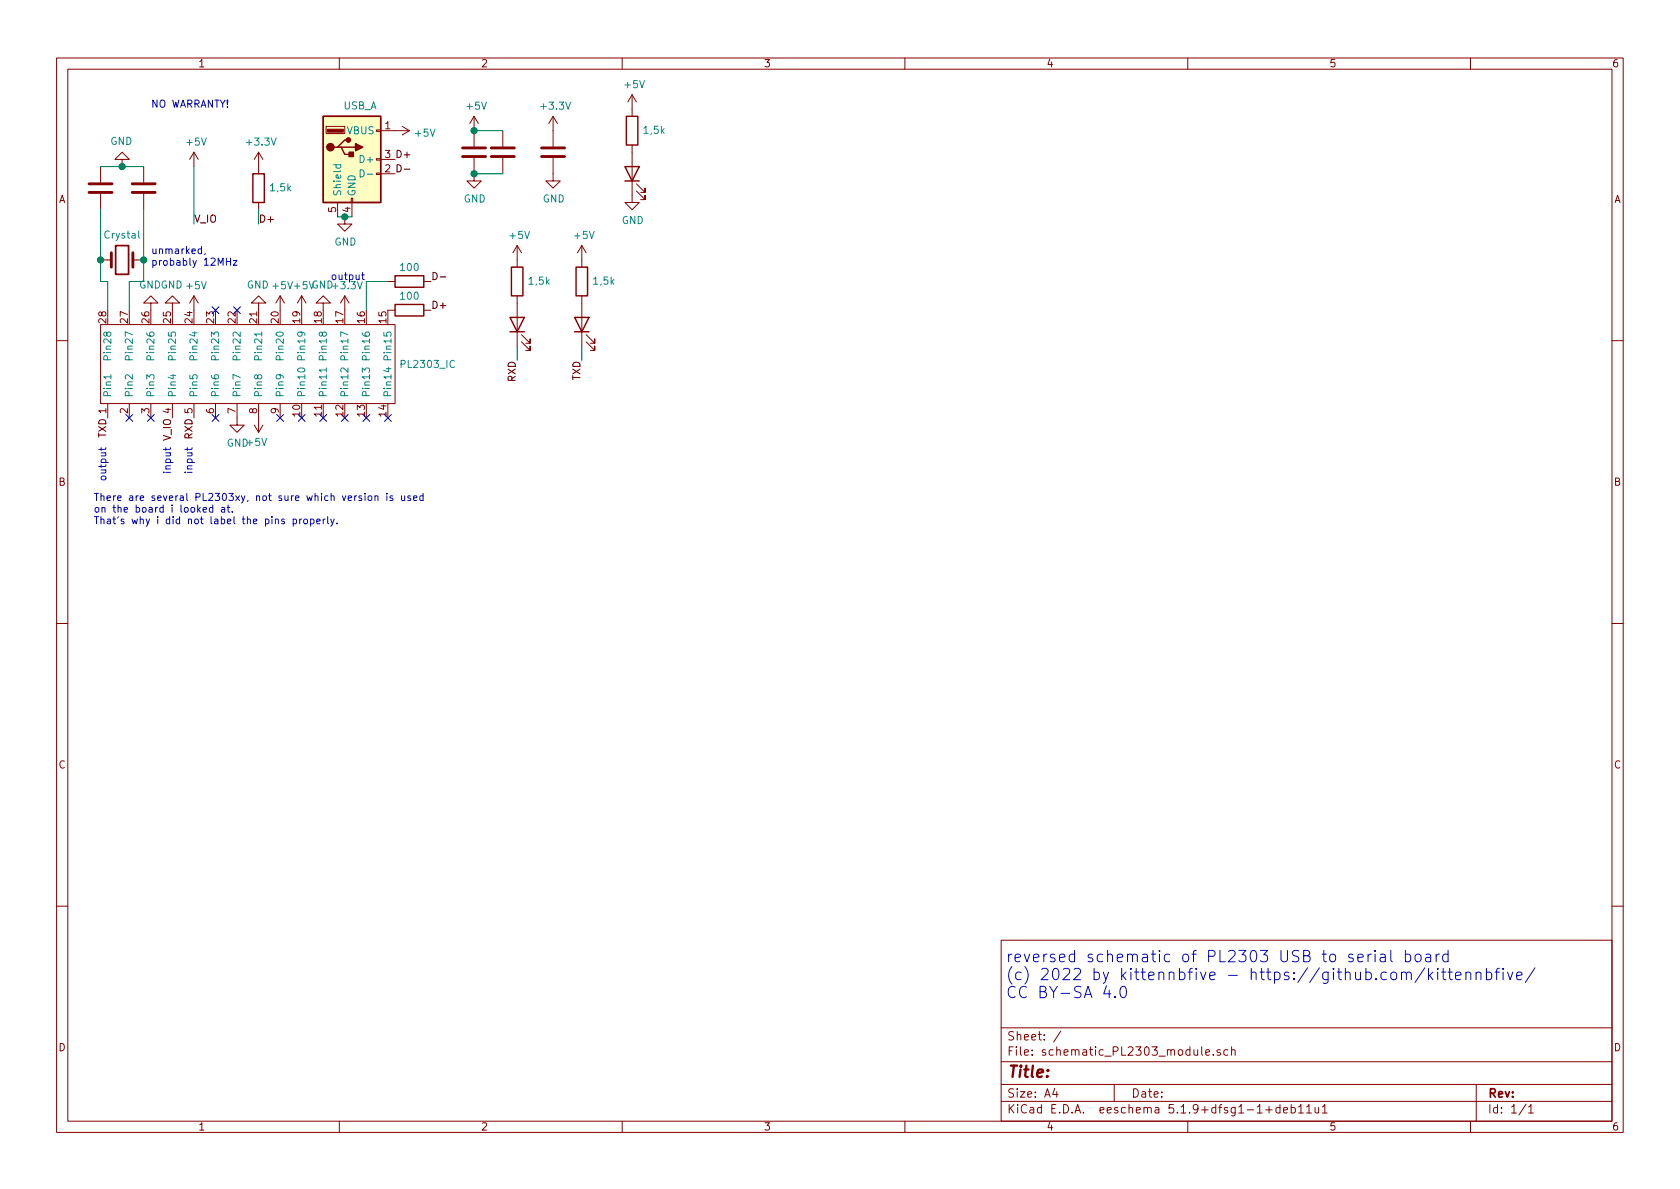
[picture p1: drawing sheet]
<svg xmlns="http://www.w3.org/2000/svg" width="297mm" height="210mm" viewBox="0 0 297 210" stroke-linecap="round" stroke-linejoin="round" font-family="sans-serif">
<g fill="none" stroke="#840000" stroke-width=".18">
<path d="M10 10.3h277v189.9h-277zM12 12.2h273v186.1h-273zM60 10.3v1.9M110 10.3v1.9M111.8 16.8v3.8M111.8 16.8l-.8 1.2M111.8 16.8l.7 1.2M160 10.3v1.9M210 10.3v1.9M260 10.3v1.9M17.8 29.5v2.8M17.8 34.3v2.8"/>
<path d="M21.6 28.2h1.3l-1.3-1.3-1.3 1.3h1.3v1.3M25.4 29.5v2.8M25.4 34.3v2.8M34.3 26.9v2.6M34.3 26.9l-.8 1.3M34.3 26.9l.8 1.3M45.7 26.9v3.8M45.7 35.8v1.3M45.7 26.9l-.7 1.3M45.7 26.9l.8 1.3M57.7 22.3h3.3v1.3h-3.3zM59.7 35.8v2.5"/>
<path d="M61 38.3v1.3h1.2l-1.2 1.3-1.3-1.3h1.3M62.1 35h.3v.8h-.3zM62.2 35.8v2.5M66.5 30.6h.8v.3h-.8zM66.5 28.1h.8v.2h-.8zM66.5 23h.8v.2h-.8zM67.3 23.1h5.1M67.3 30.7h2.5M67.3 28.2h2.5M71.1 22.3l1.3 .8M72.4 23.1l-1.3 .8M83.8 27.9v4.1h1.3l-1.3 1.3-1.3-1.3h1.3"/>
<path d="M83.8 20.6v5.3M83.8 20.6l-.7 1.2M83.8 20.6l.8 1.2M88.9 23.1v2.8M88.9 27.9v2.8M97.8 27.9v4.1h1.3l-1.3 1.3-1.3-1.3h1.3M97.8 20.6v5.3M97.8 20.6l-.8 1.2M97.8 20.6l.8 1.2M111.8 25.6v10.2h1.2l-1.2 1.3-1.3-1.3h1.3M112.5 33.8l1.5 1.5v-.8v.8h-.7M112.5 32.5l1.5 1.5v-.7v.7h-.7"/>
<path d="M17.8 57.4h52v14h-52zM17.8 46h1.9M23.5 46h1.9M26.7 53.6h1.2l-1.2-1.3-1.3 1.3h1.3v1.3M30.5 53.6h1.2l-1.2-1.3-1.3 1.3h1.3v1.3M34.3 52.3v2.6M34.3 52.3l-.8 1.3M34.3 52.3l.8 1.3M45.7 53.6h1.3l-1.3-1.3-1.3 1.3h1.3v1.3M49.5 52.3v2.6M49.5 52.3l-.7 1.3M49.5 52.3l.8 1.3"/>
<path d="M53.3 52.3l-.7 1.3M53.3 52.3v2.6M53.3 52.3l.8 1.3M57.1 53.6h1.3l-1.3-1.3-1.2 1.3h1.2v1.3M61 52.3l-.8 1.3M61 52.3v2.6M61 52.3l.7 1.3M68.6 49.8h1.2M68.6 54.9h1.2M74.9 49.8h1.3M74.9 54.9h1.3M91.4 43.4v3.8"/>
<path d="M91.4 52.3v8.9M91.4 43.4l-.7 1.3M91.4 43.4l.8 1.3M92.2 59.2l1.5 1.5v-.8v.8h-.7M102.9 43.4v3.8M102.9 52.3v8.9M102.9 43.4l-.8 1.3M102.9 43.4l.7 1.3M103.6 59.2l1.6 1.5v-.8v.8h-.8M10 60.2h2M19 71.4v2.5M22.9 71.4v2.5"/>
<path d="M26.7 71.4v2.5M30.5 71.4v2.5M34.3 71.4v2.5M38.1 71.4v2.5M41.9 71.4v3.8h1.3l-1.3 1.2-1.3-1.2h1.3M45 75.2l.7 1.2M45.7 71.4v5M46.5 75.2l-.8 1.2M49.5 71.4v2.5M92.2 60.4l1.5 1.6v-.8v.8h-.7M103.6 60.4l1.6 1.6v-.8v.8h-.8M285 60.2h2"/>
<path d="M10 110.3h2M285 110.3h2M10 160.2h2M177 166.3h108v32h-108zM285 160.2h2M60 198.3v1.9M110 198.3v1.9M160 198.3v1.9M177 194.8h108M177 191.8h108M177 187.8h108M177 181.8h108"/>
<path d="M186.5 192.5l-.4 1h1M186.8 193v1M187.6 182.3l-1.3 2M197 191.8v3M210 198.3v1.9M213.2 186.1l.7-.1-.1-.3-.4-.1-.2 .2 .1 .7h.5M214.5 186.5v.1M215.7 185.7a.37 .37 0 0 0-.5 .1v.2l.5 .2 .1 .1-.2 .3-.4-.1M217.1 185.7l-.4-.1-.3 .3 .1 .6 .2 .1 .4-.1M217.8 185.7a.37 .37 0 0 1 .6 .1v.8M217.8 185.1v1.5M223.8 196.3h1.1"/>
<path d="M224.4 195.7v1.1M226.3 195.9l-.4-.1-.3 .3 .1 .6 .2 .1 .4-.1M226.3 195.3v1.5M226.9 196.3l.8-.1-.1-.3-.4-.1-.3 .2 .1 .7h.6M228.3 195.9l.4-.1 .3 .3v.6l-.3 .1-.4-.1M228.3 195.3v1.5M229.6 195.8l.4-.5v1.5M229.6 196.8h.9M231 195.8l.4-.5v1.5M231 196.8h.9M232.5 195.8v.8a.37 .37 0 0 0 .6 .1M233.1 195.8v1"/>
<path d="M233.8 195.8l.4-.5v1.5M233.8 196.8h.8M260 198.3v1.9M261 191.8v6.5M269.8 195.2l-1.2 2M270.3 195.8l.4-.5v1.5M270.3 196.8h.8"/>
</g>
<path d="M15.7 34h4.1M15.7 32.5h4.1M23.4 34h4M23.4 32.5h4M81.8 27.7h4.1M81.8 26.2h4.1M86.9 27.7h4M86.9 26.2h4M95.8 27.7h4M95.8 26.2h4M19.7 44.7v2.5M23.5 44.7v2.5" fill="none" stroke="#840000" stroke-width=".51"/>
<g fill="none" stroke="#840000" stroke-width=".25">
<path d="M44.7 30.7h2v5.1h-2zM57.1 20.6h10.2v15.2h-10.2zM59.7 26h.6l.7 1.3h1.2M60.3 26h2.6M61.6 24.8h-.6l-1.3 1.2h-.6M110.5 29.5h2.5l-1.2 2.5zM110.5 32h2.5M110.7 20.6h2.1v5h-2.1zM69.8 48.8h5.1v2h-5.1zM69.8 53.8h5.1v2.1h-5.1zM90.2 56.1h2.5l-1.3 2.6zM90.2 58.7h2.5"/>
<path d="M90.4 47.2h2.1v5.1h-2.1zM101.6 56.1h2.5l-1.2 2.6zM101.6 58.7h2.5M101.9 47.2h2v5.1h-2z"/>
</g>
<path d="M57.1 20.6h10.2v15.2h-10.2z" fill="#ffffc2" stroke="#ffffc2" stroke-width=".18"/>
<g fill="#840000" stroke="#840000" stroke-width=".25">
<path d="M61.7 26.9h.8v.8h-.8z"/>
<path d="M62.9 25.4l1.2 .6-1.2 .7z"/>
<circle cx="58.4" cy="26" r=".63"/>
<circle cx="61.6" cy="24.8" r=".38"/>
</g>
<path d="M57.9 22.9h2.8v.5h-2.8z" fill="#840000" stroke="#840000" stroke-width=".18"/>
<g fill="none" stroke="#008484" stroke-width=".18">
<path d="M59 29.1h1.2M59.5 29.1l-.1 .4 .2 .2 .6-.1v-.5M63.7 30a.64 .64 0 0 1 .7 .7 .64 .64 0 0 1-.7 .6zM64.9 30.8h1M24.5 40.8v1.1l.2 .2M19 63.6l-.1-.6-.1-.1-.3 .1-.2 .1v.5h1.3M19.6 66.3v.7M22.8 63.6v-.6l-.2-.1-.3 .1-.2 .1v.5h1.3M23.4 66.3v.8l-.9-.8-.4 .2 .2 .5M26.6 63.6v-.6l-.2-.1-.3 .1-.1 .1v.5h1.2M30.4 63.6v-.6l-.2-.1-.3 .1-.1 .1v.5h1.2M30.6 66.2v.8l-.9-.3"/>
<path d="M33.6 66.3v.6l.6 .1-.1-.5 .2-.2h.3l.2 .2-.1 .5M34.2 63.6v-.6l-.2-.1-.3 .1-.1 .1v.5h1.2M38 63.6v-.6l-.2-.1-.3 .1-.1 .1v.5h1.3M41.9 63.6l-.1-.6-.2-.1-.3 .1-.1 .1v.5h1.3M42.5 66.7l-1.3-.5v.9M45.7 63.6l-.1-.6-.2-.1-.3 .1-.1 .1v.5h1.3M49.4 66.3l.2 .2v.4l-.2 .1-.5-.1-.1-.4 .1-.2a.84 .84 0 0 1 1.2 .3v.3M49.5 63.6l-.1-.6-.1-.1-.4 .1-.1 .1v.5h1.3M52.7 65.2a.75 .75 0 0 1 1.2 .3 .73 .73 0 0 1-1.3-.1zM53.3 63.6l-.1-.6-.1-.1-.3 .1-.2 .1v.5h1.3M57.1 63.6l-.1-.6-.1-.1-.3 .1-.2 .1v.5h1.3M57.7 65.4h-1.3l.4 .4"/>
<path d="M57.7 65.1v.7M60.9 63.6v-.6l-.2-.1-.3 .1-.2 .1v.5h1.3M61.5 65.1v.8l-.7-.8h-.2l-.4 .2 .2 .5M64.1 65.9v-.8l.4 .4 .2-.4h.5l.1 .2-.1 .6M64.7 63.6v-.6l-.2-.1-.3 .1-.1 .1v.5h1.2M68.3 65.2h.8M68.5 63.6v-.6l-.2-.1-.3 .1-.1 .1v.5h1.2M68.7 65v.8l-.9-.3"/>
</g>
<path d="M20.4 43.4h2.3v5.1h-2.3z" fill="none" stroke="#840000" stroke-width=".3"/>
<path d="M17.8 37.1v12.7h1.2v5.1M17.8 29.5h7.6M25.4 37.1v12.7h-2.5v5.1M34.3 29.5v10.1M45.7 37.1v2.5M59.7 38.3h2.5M83.8 23.1h5.1M83.8 30.7h5.1M68.6 49.8h-3.8v5.1M91.4 61.2v2.5M102.9 61.2v2.5" fill="none" stroke="#008400" stroke-width=".18"/>
<path d="M71.5 29.9h1M76.6 48.2a.64 .64 0 0 1 .7 .6 .64 .64 0 0 1-.7 .6zM77.8 49h1" fill="none" stroke="#000" stroke-width=".18"/>
<g fill="none" stroke="#0000c2" stroke-width=".18">
<path d="M35.6 44.1l-.3-.1-.3 .2 .1 .6h.5M35.6 43.6v1.3M36.3 44.8l-.1 .2M40 46.2h.8M40.8 45.6v1.3M41.2 46.1h.7l-.7 .8h.7M63.9 48.6h.5M64.1 48.2v1.1l.3 .1M35.9 90.1l.6-.1v-.2l-.4-.1-.2 .2 .1 .6h.5M37.6 89.8l-.3-.1-.3 .3 .1 .5h.5M37.6 89.3v1.3M39.2 89.8h.5v.8"/>
<path d="M39.7 90l-.4 .1-.2 .2 .1 .2h.5M40.2 89.7h.4M40.3 89.3v1.1l.3 .2M41.1 90.4v.2M51.8 91.8h.4l.2 .2-.1 .6h-.5M51.8 91.8v1.3M53 91.8v.8M53.3 91.8l-.3 .2M53.8 91.8h.3l.3 .2-.1 .6h-.4l-.2-.2zM54.9 91.8h.4l.2 .2-.1 .6h-.5M54.9 91.8v1.3M56 92.2l.6-.1-.1-.3h-.3l-.2 .2 .1 .6h.4"/>
<path d="M57.1 91.8v.8M57.5 91.8l-.4 .2M57.9 91.4v1.1l.2 .1M58.5 91.8l.3 .8M59.1 91.8l-.4 1.1-.2 .2M59.6 92.5v.1M63.9 87.7h-.3l-.2 .2 .1 .1 .4 .2v.3h-.5M64.5 87.2v.2M64.5 87.7v.8M65.1 87.8l.2-.1 .4 .1v.5l-.1 .2h-.3l-.2-.1zM66.3 87.8l.2-.1h.3v.8M66.3 87.7v.8"/>
<path d="M68.4 87.2v.2M68.4 87.7v.8M69.4 87.7h-.3l-.2 .2 .1 .1 .4 .2v.3h-.5M71 87.7l.1 .8h.3l.2-.1M71.6 87.7v.8M72.6 87.7h-.3l-.2 .2 .1 .1 .4 .2v.3h-.5M73.1 88.1l.6-.1v-.3h-.4l-.2 .2 .1 .6h.5M74.8 87.7h-.4l-.2 .2 .1 .6h.5M74.8 87.2v1.3M197.2 176.2l.1 .1-.1 .1v-.2v.2M198.2 174.6a.49 .49 0 0 1 .5-.2 .49 .49 0 0 1 .4 .4 1.18 1.18 0 0 1-.4 1.6h-.2a1.23 1.23 0 0 1-.3-1.8zM241.9 168.7v1.4"/>
<path d="M242.5 168.7l-.4 .1-.2 .3M243.1 168.1l-.1 .1h.2l-.1-.1v.1M243.1 168.7v1.4M244.1 168.8l.2-.1 .6 .1v1.3M244.9 169.2l-.6 .1a.39 .39 0 0 0-.3 .4 .39 .39 0 0 0 .3 .4l.6-.1M245.9 168.1v1.7l.3 .3M247.8 172.1a.5 .5 0 0 1 .9 .1v1M248.5 168.8l.5-.1 .4 .4v.6l-.1 .3-.3 .1-.5-.1M248.5 168.1v2M248.7 172.2l.2-.3 .5 .1 .1 1.2M250.4 168.8a.54 .54 0 0 1 .9 .3v.6a.55 .55 0 0 1-.6 .4 .55 .55 0 0 1-.5-.4v-.6zM251.9 171.1l-1.7 2.6"/>
<path d="M252.1 168.8l.2-.1 .6 .1 .1 1.3M252.6 171.2v2M252.8 172.5l.5 .7M253 169.2l-.7 .1a.39 .39 0 0 0-.3 .4 .39 .39 0 0 0 .3 .4l.7-.1M253.3 171.9l-.7 .8M253.9 168.7v1.4M254.2 171.2l-.1 .1h.2l-.1-.1v.2M254.2 171.9v1.3M254.5 168.7l-.4 .1-.2 .3M254.9 171.9h.8M255.2 171.2v1.7l.1 .2 .4 .1M256 168.8l-.6-.1-.3 .4v.6l.2 .3 .1 .1 .6-.1"/>
<path d="M256 168.1v2M256 171.9h.8M256.3 171.2v1.7l.1 .2 .4 .1M257.4 172.6l.9-.2-.1-.4-.5-.1-.3 .3 .1 .9 .2 .1 .5-.1M259.2 172.1a.49 .49 0 0 1 .8 .1v1M259.2 171.9v1.3M261 172.1a.5 .5 0 0 1 .8 .1v1M261 171.9v1.3M262.8 172l.6-.1 .4 .4v.6l-.2 .2-.2 .1-.6-.1M262.8 171.2v2M264.3 171.9h.8M265.1 171.2l-.4 .1-.1 .2v1.7"/>
<path d="M265.8 171.2l-.1 .1h.2l-.1-.1v.2M265.8 171.9v1.3M266.5 171.9l.5 1.3 .5-1.3M268.2 172.6l.9-.2-.1-.4-.5-.1-.3 .3v.9l.3 .1 .5-.1M271.4 171.1l-1.7 2.6"/>
</g>
<g fill="#008400" stroke="#008400" stroke-width=".25">
<circle cx="83.8" cy="30.7" r=".51"/>
<circle cx="17.8" cy="46" r=".51"/>
<circle cx="21.6" cy="29.5" r=".51"/>
<circle cx="25.4" cy="46" r=".51"/>
<circle cx="61" cy="38.3" r=".51"/>
<circle cx="83.8" cy="23.1" r=".51"/>
</g>
<g fill="none" stroke="#000084" stroke-width=".18">
<path d="M37.5 54.2l1.2 1.3M38.7 54.2l-1.2 1.3M41.3 54.2l1.2 1.3M42.5 54.2l-1.2 1.3M22.3 73.3l1.2 1.2M23.5 73.3l-1.2 1.2M26.1 73.3l1.2 1.2M27.3 73.3l-1.2 1.2M37.5 73.3l1.2 1.2M38.7 73.3l-1.2 1.2M48.9 73.3l1.2 1.2M50.1 73.3l-1.2 1.2"/>
<path d="M52.7 73.3l1.2 1.2M53.9 73.3l-1.2 1.2M56.5 73.3l1.3 1.2M57.8 73.3l-1.3 1.2M60.4 73.3l1.2 1.2M61.6 73.3l-1.2 1.2M64.2 73.3l1.2 1.2M65.4 73.3l-1.2 1.2M68 73.3l1.2 1.2M69.2 73.3l-1.2 1.2"/>
</g>
<g font-size="2.8" fill="#0000c2">
<text x="177.8" y="170.2">reversed schematic of PL2303 USB to serial board</text>
<text x="177.8" y="173.3">(c) 2022 by kittennbfive - https://github.com/kittennbfive/</text>
<text x="177.8" y="176.5">CC BY-SA 4.0</text>
</g>
<text font-size="2.8" fill="#840000" x="178" y="190.5">Title:</text>
<g font-size="2.1" fill="#840000">
<text x="178" y="184">Sheet: /</text>
<text x="178" y="186.7">File: schematic_PL2303_module.sch</text>
<text x="178" y="196.9">KiCad E.D.A. eeschema 5.1.9+dfsg1-1+deb11u1</text>
<text x="178" y="194.1">Size: A4</text>
<text x="200" y="194.1">Date:</text>
<text x="263" y="194.1">Rev:</text>
<text x="263" y="196.9">Id: 1/1</text>
</g>
<g font-size="1.8" fill="#840000">
<text x="35" y="11.9">1</text>
<text x="85" y="11.9">2</text>
<text x="135" y="11.9">3</text>
<text x="185" y="11.9">4</text>
<text x="235" y="11.9">5</text>
<text x="285" y="11.9">6</text>
<text x="68.1" y="22.9">1</text>
<text x="10.4" y="35.9">A</text>
<text x="285.4" y="35.9">A</text>
<text x="59.4" y="37.6" transform="rotate(-90 59.4 37.6)">5</text>
<text x="62" y="37.6" transform="rotate(-90 62 37.6)">4</text>
<text x="18.8" y="57.1" transform="rotate(-90 18.8 57.1)">28</text>
<text x="22.6" y="57.1" transform="rotate(-90 22.6 57.1)">27</text>
<text x="26.4" y="57.1" transform="rotate(-90 26.4 57.1)">26</text>
<text x="30.2" y="57.1" transform="rotate(-90 30.2 57.1)">25</text>
<text x="34" y="57.1" transform="rotate(-90 34 57.1)">24</text>
<text x="37.8" y="57.1" transform="rotate(-90 37.8 57.1)">23</text>
<text x="41.7" y="57.1" transform="rotate(-90 41.7 57.1)">22</text>
<text x="45.5" y="57.1" transform="rotate(-90 45.5 57.1)">21</text>
<text x="49.3" y="57.1" transform="rotate(-90 49.3 57.1)">20</text>
<text x="53.1" y="57.1" transform="rotate(-90 53.1 57.1)">19</text>
<text x="56.9" y="57.1" transform="rotate(-90 56.9 57.1)">18</text>
<text x="60.7" y="57.1" transform="rotate(-90 60.7 57.1)">17</text>
<text x="64.5" y="57.1" transform="rotate(-90 64.5 57.1)">16</text>
<text x="68.3" y="57.1" transform="rotate(-90 68.3 57.1)">15</text>
<text x="22.6" y="73.1" transform="rotate(-90 22.6 73.1)">2</text>
<text x="26.4" y="73.1" transform="rotate(-90 26.4 73.1)">3</text>
<text x="37.8" y="73.1" transform="rotate(-90 37.8 73.1)">6</text>
<text x="41.7" y="73.1" transform="rotate(-90 41.7 73.1)">7</text>
<text x="45.5" y="73.1" transform="rotate(-90 45.5 73.1)">8</text>
<text x="49.3" y="73.1" transform="rotate(-90 49.3 73.1)">9</text>
<text x="53.1" y="73.6" transform="rotate(-90 53.1 73.6)">10</text>
<text x="56.9" y="73.6" transform="rotate(-90 56.9 73.6)">11</text>
<text x="60.7" y="73.6" transform="rotate(-90 60.7 73.6)">12</text>
<text x="64.5" y="73.6" transform="rotate(-90 64.5 73.6)">13</text>
<text x="68.3" y="73.6" transform="rotate(-90 68.3 73.6)">14</text>
<text x="10.4" y="85.9">B</text>
<text x="285.4" y="85.9">B</text>
<text x="10.4" y="135.9">C</text>
<text x="285.4" y="135.9">C</text>
<text x="10.4" y="185.9">D</text>
<text x="285.4" y="185.9">D</text>
<text x="35" y="199.9">1</text>
<text x="85" y="199.9">2</text>
<text x="135" y="199.9">3</text>
<text x="185" y="199.9">4</text>
<text x="235" y="199.9">5</text>
<text x="285" y="199.9">6</text>
</g>
<g font-size="1.8" fill="#008484">
<text x="110.5" y="15.6">+5V</text>
<text x="60.7" y="19.3">USB_A</text>
<text x="61.4" y="23.7">VBUS</text>
<text x="82.6" y="19.4">+5V</text>
<text x="95.8" y="19.4">+3.3V</text>
<text x="113.9" y="23.7">1,5k</text>
<text x="19.5" y="25.6">GND</text>
<text x="33.1" y="25.7">+5V</text>
<text x="43.8" y="25.7">+3.3V</text>
<text x="64" y="28.8">D+</text>
<text x="73.5" y="24.2">+5V</text>
<text x="47.9" y="33.8">1,5k</text>
<text x="60.3" y="34.8" transform="rotate(-90 60.3 34.8)">Shield</text>
<text x="62.9" y="34.8" transform="rotate(-90 62.9 34.8)">GND</text>
<text x="82" y="35.8">GND</text>
<text x="96" y="35.8">GND</text>
<text x="109.9" y="39.6">GND</text>
<text x="18.6" y="42.2">Crystal</text>
<text x="59.1" y="43.4">GND</text>
<text x="70.9" y="47.9">100</text>
<text x="90.2" y="42.3">+5V</text>
<text x="101.7" y="42.3">+5V</text>
<text x="24.6" y="51">GNDGND +5V</text>
<text x="43.6" y="51">GND +5V +5VGND+3.3V</text>
<text x="70.9" y="53">100</text>
<text x="93.6" y="50.3">1,5k</text>
<text x="105" y="50.3">1,5k</text>
<text x="19.7" y="63.1" transform="rotate(-90 19.7 63.1)">Pin28</text>
<text x="23.5" y="63.1" transform="rotate(-90 23.5 63.1)">Pin27</text>
<text x="27.3" y="63.1" transform="rotate(-90 27.3 63.1)">Pin26</text>
<text x="31.1" y="63.1" transform="rotate(-90 31.1 63.1)">Pin25</text>
<text x="34.9" y="63.1" transform="rotate(-90 34.9 63.1)">Pin24</text>
<text x="38.7" y="63.1" transform="rotate(-90 38.7 63.1)">Pin23</text>
<text x="42.5" y="63.1" transform="rotate(-90 42.5 63.1)">Pin22</text>
<text x="46.4" y="63.1" transform="rotate(-90 46.4 63.1)">Pin21</text>
<text x="50.2" y="63.1" transform="rotate(-90 50.2 63.1)">Pin20</text>
<text x="54" y="63.1" transform="rotate(-90 54 63.1)">Pin19</text>
<text x="57.8" y="63.1" transform="rotate(-90 57.8 63.1)">Pin18</text>
<text x="61.6" y="63.1" transform="rotate(-90 61.6 63.1)">Pin17</text>
<text x="65.4" y="63.1" transform="rotate(-90 65.4 63.1)">Pin16</text>
<text x="69.2" y="63.1" transform="rotate(-90 69.2 63.1)">Pin15</text>
<text x="71.1" y="65.1">PL2303_IC</text>
<text x="19.7" y="70.4" transform="rotate(-90 19.7 70.4)">Pin1</text>
<text x="23.5" y="70.4" transform="rotate(-90 23.5 70.4)">Pin2</text>
<text x="27.3" y="70.4" transform="rotate(-90 27.3 70.4)">Pin3</text>
<text x="31.1" y="70.4" transform="rotate(-90 31.1 70.4)">Pin4</text>
<text x="34.9" y="70.4" transform="rotate(-90 34.9 70.4)">Pin5</text>
<text x="38.7" y="70.4" transform="rotate(-90 38.7 70.4)">Pin6</text>
<text x="42.5" y="70.4" transform="rotate(-90 42.5 70.4)">Pin7</text>
<text x="46.4" y="70.4" transform="rotate(-90 46.4 70.4)">Pin8</text>
<text x="50.2" y="70.4" transform="rotate(-90 50.2 70.4)">Pin9</text>
<text x="54" y="70.4" transform="rotate(-90 54 70.4)">Pin10</text>
<text x="57.8" y="70.4" transform="rotate(-90 57.8 70.4)">Pin11</text>
<text x="61.6" y="70.4" transform="rotate(-90 61.6 70.4)">Pin12</text>
<text x="65.4" y="70.4" transform="rotate(-90 65.4 70.4)">Pin13</text>
<text x="69.2" y="70.4" transform="rotate(-90 69.2 70.4)">Pin14</text>
<text x="40.1" y="79">GND+5V</text>
</g>
<g font-size="1.8" fill="#0000c2">
<text x="26.7" y="19">NO WARRANTY!</text>
<text x="26.7" y="44.9">unmarked,</text>
<text x="26.7" y="47">probably 12MHz</text>
<text x="58.4" y="49.5">output</text>
<text x="30.2" y="83.3" transform="rotate(-90 30.2 83.3)">input</text>
<text x="34" y="83.3" transform="rotate(-90 34 83.3)">input</text>
<text x="16.5" y="88.6">There are several PL2303xy, not sure which version is used</text>
<text x="18.8" y="84.5" transform="rotate(-90 18.8 84.5)">output</text>
<text x="16.5" y="90.6">on the board i looked at.</text>
<text x="16.5" y="92.7">That's why i did not label the pins properly.</text>
</g>
<g font-size="1.8">
<text x="68.1" y="27.9">3 D+</text>
<text x="68.1" y="30.5">2 D-</text>
<text x="34.3" y="39.4">V_IO</text>
<text x="45.7" y="39.4">D+</text>
<text x="76.2" y="54.6">D+</text>
<text x="91.2" y="67.5" transform="rotate(-90 91.2 67.5)">RXD</text>
<text x="102.6" y="67.3" transform="rotate(-90 102.6 67.3)">TXD</text>
<text x="18.8" y="77.4" transform="rotate(-90 18.8 77.4)">TXD 1</text>
<text x="30.2" y="77.9" transform="rotate(-90 30.2 77.9)">V_IO 4</text>
<text x="34" y="77.6" transform="rotate(-90 34 77.6)">RXD 5</text>
</g>
</svg>
